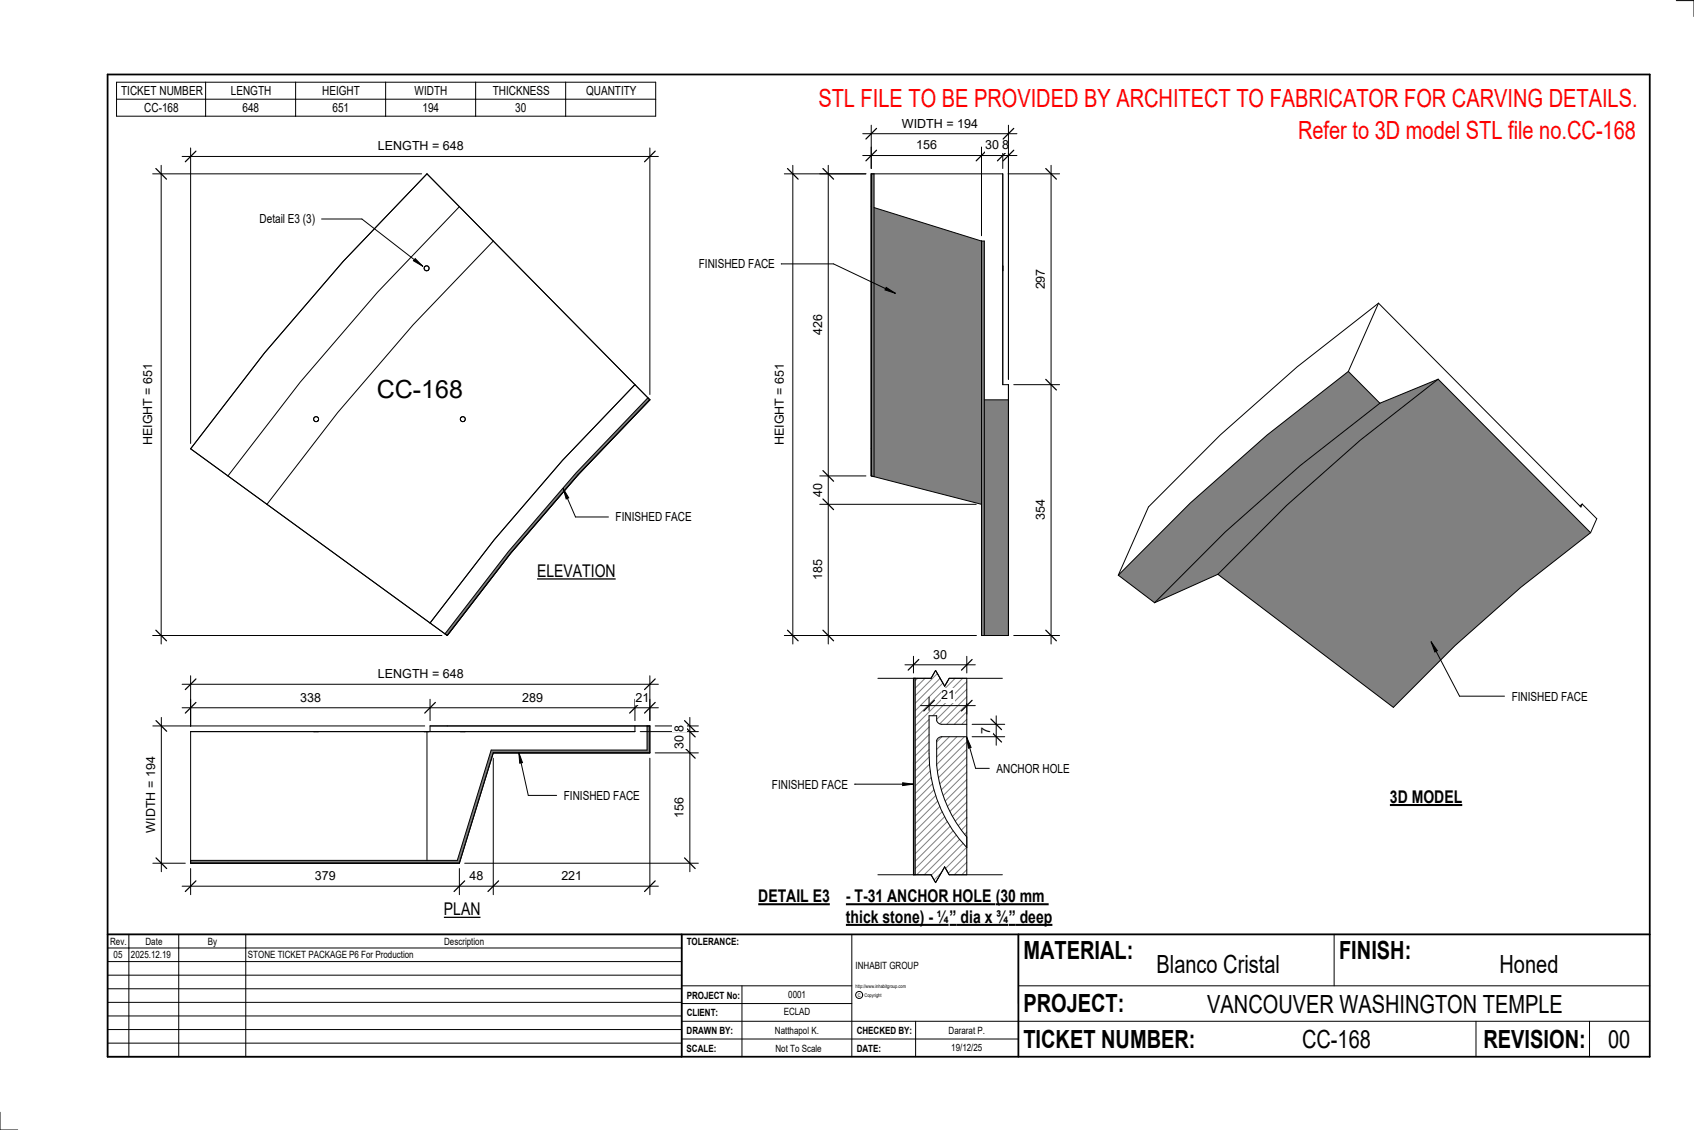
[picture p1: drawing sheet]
<svg xmlns="http://www.w3.org/2000/svg" width="914mm" height="610mm" viewBox="0 0 914 610" stroke-linecap="round" stroke-linejoin="round" font-family="sans-serif">
<g fill="#808080">
<path d="M694 273l40-36 42-32 83 82-38 30-36 31-33 34-95-72z"/>
<path d="M661 287l41-36 43-33 31-13-42 32-39 36-38 37-34 15z"/>
<path d="M642 271l42-36 44-35 17 18-43 33-41 36-38 38-19-15z"/>
</g>
<g fill="none" stroke="#000" stroke-width=".54">
<path d="M744 164l-44 34-41 37-39 38-16 37M744 164l-16 36M744 164l109 110 1-2M728 200l-44 35-42 36-38 39M728 200l17 18M745 218l-43 33-41 36-38 38M776 205l-42 32-39 36-38 37M776 205l-31 13M776 205l83 82M854 272l-1 1M854 272l8 8-3 7M859 287l-38 30-36 31-33 34-95-72"/>
<path d="M604 310l19 15M657 310l-34 15"/>
</g>
<g fill="#808080">
<path d="M472 112l58 18v142l-58-15z"/>
<path d="M531 216h13v127h-13z"/>
</g>
<path d="M530 130v213h1v-213zM470 94v163h2v-163z" fill="#7c7c7c"/>
<g fill="none" stroke="#000" stroke-width=".54">
<path d="M470 94v148M470 94v163M470 94h71M472 94v163h-2M541 94v114M470 112v145M472 112l58 18M530 130v142l-60-15M530 130v213M530 130h1v213M541 143v3zM530 216v127"/>
<path d="M531 216h13M541 208h3M544 208v135M544 216v127M544 208v8M530 343h14"/>
</g>
<path d="M350 215l1 1-39 40-36 43-35 44-1-1 34-44 37-43z" fill="#7c7c7c"/>
<g fill="none" stroke="#000" stroke-width=".54">
<path d="M248 112l18 18-43 45-41 48-38 49-21-15 39-51 42-48zM343 208l-39 40-37 43-35 45M351 216l-121-122-45 47-42 49-40 52M351 216l-39 40-36 43-35 44M351 216l-1-1-39 40-37 43-34 44 1 1M103 242l138 101M103 242l20 15"/>
<circle cx="230" cy="145" r="1.3"/>
<circle cx="171" cy="226" r="1.3"/>
<circle cx="250" cy="226" r="1.3"/>
</g>
<path d="M103 464h144l18-59h84v-13h2v14h-85l-18 60h-145z" fill="#7c7c7c"/>
<g fill="none" stroke="#000" stroke-width=".54">
<path d="M103 395h127v69M103 395v71M103 395h240M169 395h3zM229 395h3zM232 392v3h111M232 392h111M232 392h119M248 395h3zM343 392v3M343 392h8M349 392v13h-84l-18 59h-144"/>
<path d="M351 392v14M266 406l-18 60M266 406h85M103 466h127M103 466h145M123 466h125"/>
</g>
<path d="M494 366v106h9l2 4 5-8 2 4h10v-15a73 73 0 0 1-20-50v-21h4v3l2 2h14v-25h-10l-2 4-5-8-2 4zM506 398v1a67 67 0 0 0 4 32 69 69 0 0 0 12 21v-55h-14z" fill="#fff"/>
<path d="M493 366h1v106h-1z" fill="#7c7c7c"/>
<g fill="none" stroke="#808080" stroke-width=".54">
<path d="M495 366l-1 1M499 366l-5 5M506 363l-12 12M507 366l-13 13M509 368l-15 15M516 366l-22 21M520 366l-26 26M522 368l-19 18M522 372l-16 16M522 376l-15 15M522 380l-11 11M502 388l-8 8"/>
<path d="M502 392l-8 8M502 396l-8 8M508 397l-2 3M512 397l-6 7M517 397l-11 11M521 397l-15 15M522 384l-7 7M522 388l-3 3M502 400l-8 8M502 404l-8 8M502 408l-8 8M502 412l-8 8"/>
<path d="M502 416l-8 8M503 419l-9 9M522 400l-16 16M522 404l-15 16M522 408l-15 15M522 412l-14 14M522 416l-13 13M503 423l-9 9M504 426l-10 10M505 429l-11 11M506 432l-12 12M507 435l-13 13"/>
<path d="M509 438l-15 14M522 421l-12 11M522 425l-11 10M522 429l-9 9M522 433l-8 7M522 437l-6 6M510 441l-16 15M511 443l-17 18M513 446l-19 19M514 448l-20 21M516 451l-21 21M518 453l-19 19"/>
<path d="M520 455l-17 17M522 457l-12 12M522 441l-5 4M522 445l-3 3M522 449l-1 1M508 471l-4 4M522 461l-10 10M522 465l-7 7M522 469l-3 3"/>
</g>
<path d="M442 94h25M447 89v258M442 257h25M442 272h85M442 343h85M493 366h10l2-4 5 8 2-4h10v106h-10l-2-4-5 8-2-4h-10zM494 366v106M522 391h-14l-2-2v-3h-4a112 112 0 0 0 4 45 73 73 0 0 0 16 26M522 397h-14l-2 2a67 67 0 0 0 6 37 69 69 0 0 0 10 16" fill="none" stroke="#000" stroke-width=".54"/>
<path d="M444 91l6 6M444 254l6 6M444 269l6 6M444 340l6 6" fill="none" stroke="#000" stroke-width=".67"/>
<g fill="#fff">
<path d="M438 302h7v11h-7z"/>
<path d="M438 261h7v7h-7z"/>
<path d="M438 170h7v11h-7z"/>
</g>
<path d="M544 94h28M567 89v258M547 208h25M547 343h25" fill="none" stroke="#000" stroke-width=".54"/>
<path d="M564 91l6 6M564 205l6 5M564 340l6 6" fill="none" stroke="#000" stroke-width=".67"/>
<g fill="#fff">
<path d="M558 270h8v11h-8z"/>
<path d="M558 145h8v11h-8z"/>
</g>
<path d="M423 94h44M428 89v258M423 343h104" fill="none" stroke="#000" stroke-width=".54"/>
<path d="M425 91l6 6M425 340l6 6" fill="none" stroke="#000" stroke-width=".67"/>
<path d="M417 196h8v44h-8z" fill="#fff"/>
<path d="M470 79v12M530 79v48M541 79v12M544 79v126M466 84h83" fill="none" stroke="#000" stroke-width=".54"/>
<path d="M473 81l-6 6M533 81l-6 6M544 81l-6 6M547 81l-6 6" fill="none" stroke="#000" stroke-width=".67"/>
<g fill="#fff">
<path d="M495 74h11v8h-11z"/>
<path d="M532 74h7v8h-7z"/>
<path d="M541 74h4v8h-4z"/>
</g>
<path d="M466 72h83M470 68v23M544 68v137" fill="none" stroke="#000" stroke-width=".54"/>
<path d="M473 69l-6 6M547 69l-6 6" fill="none" stroke="#000" stroke-width=".67"/>
<path d="M487 63h41v7h-41z" fill="#fff"/>
<path d="M103 80v159M351 80v133M98 84h257" fill="none" stroke="#000" stroke-width=".54"/>
<path d="M106 82l-6 5M354 82l-6 5" fill="none" stroke="#000" stroke-width=".67"/>
<path d="M204 75h46v8h-46z" fill="#fff"/>
<path d="M82 94h146M87 89v258M82 343h157" fill="none" stroke="#000" stroke-width=".54"/>
<path d="M84 91l6 6M84 340l6 6" fill="none" stroke="#000" stroke-width=".67"/>
<g fill="#fff">
<path d="M76 196h8v44h-8z"/>
<path d="M203 203h47v15h-47z"/>
</g>
<path d="M224 139l4 5-5-3z" fill="#000"/>
<path d="M174 118h21l33 26M224 139l4 5-5-3z" fill="none" stroke="#000" stroke-width=".54"/>
<path d="M140 114h30v8h-30z" fill="#fff"/>
<path d="M103 377v15M232 377v12M343 377v12M351 377v12M98 382h257" fill="none" stroke="#000" stroke-width=".54"/>
<path d="M106 379l-6 6M235 379l-6 6M346 379l-6 6M354 379l-6 6" fill="none" stroke="#000" stroke-width=".67"/>
<g fill="#fff">
<path d="M162 372h11v8h-11z"/>
<path d="M282 372h11v8h-11z"/>
<path d="M343 372h7v8h-7z"/>
</g>
<path d="M82 392h147M87 387v83M82 466h18" fill="none" stroke="#000" stroke-width=".54"/>
<path d="M84 389l6 5M84 463l6 6" fill="none" stroke="#000" stroke-width=".67"/>
<path d="M78 408h7v41h-7z" fill="#fff"/>
<path d="M266 409v74M351 409v74M98 478h257M103 469v14M248 469v14" fill="none" stroke="#000" stroke-width=".54"/>
<path d="M106 475l-6 6M251 475l-6 6M269 475l-6 6M354 475l-6 6" fill="none" stroke="#000" stroke-width=".67"/>
<g fill="#fff">
<path d="M170 469h11v7h-11z"/>
<path d="M253 469h8v7h-8z"/>
<path d="M303 469h11v7h-11z"/>
</g>
<path d="M346 395h31M354 392h23M372 387v83M354 406h23M251 466h126" fill="none" stroke="#000" stroke-width=".54"/>
<path d="M370 392l5 6M370 389l5 5M370 403l5 6M370 463l5 6" fill="none" stroke="#000" stroke-width=".67"/>
<g fill="#fff">
<path d="M363 391h8v4h-8z"/>
<path d="M363 397h8v7h-8z"/>
<path d="M363 430h8v11h-8z"/>
</g>
<path d="M98 369h257M103 365v27M351 365v24" fill="none" stroke="#000" stroke-width=".54"/>
<path d="M106 366l-6 6M354 366l-6 6" fill="none" stroke="#000" stroke-width=".67"/>
<path d="M204 360h46v7h-46z" fill="#fff"/>
<path d="M474 366h29l2-4 5 8 2-4h29M461 423h32M487 422l6 1-6 1zM474 472h29l2 4 5-8 2 4h29" fill="none" stroke="#000" stroke-width=".54"/>
<path d="M487 422l6 1-6 1z" fill="#000"/>
<g fill="#fff">
<path d="M417 419h40v8h-40z"/>
<path d="M409 478h39v11h-39z"/>
</g>
<path d="M409 488h39" fill="none" stroke="#000" stroke-width="1.1" stroke-linecap="butt"/>
<g fill="#fff">
<path d="M457 478h80v11h-80z"/>
<path d="M537 478h29v11h-29z"/>
<path d="M457 489h56v11h-56z"/>
<path d="M513 489h3v11h-3z"/>
<path d="M516 489h28v11h-28z"/>
<path d="M544 489h4v11h-4z"/>
<path d="M548 489h20v11h-20z"/>
</g>
<path d="M457 488h80M457 499h55M513 499h31M537 488h29M544 499h24" fill="none" stroke="#000" stroke-width="1.1" stroke-linecap="butt"/>
<path d="M525 397h17M525 391h17M538 386v16" fill="none" stroke="#000" stroke-width=".54"/>
<path d="M535 395l6 5M535 388l6 6" fill="none" stroke="#000" stroke-width=".67"/>
<path d="M528 392h8v4h-8z" fill="#fff"/>
<path d="M502 376v7M522 379v6M497 381h29" fill="none" stroke="#000" stroke-width=".54"/>
<path d="M504 378l-5 6M525 378l-6 6" fill="none" stroke="#000" stroke-width=".67"/>
<path d="M508 371h7v8h-7z" fill="#fff"/>
<path d="M522 398l2 5-1 1z" fill="#000"/>
<path d="M522 398l2 5-1 1zM522 398l5 17h7" fill="none" stroke="#000" stroke-width=".54"/>
<path d="M538 411h39v7h-39z" fill="#fff"/>
<path d="M488 359h38M493 354v9M522 354v9" fill="none" stroke="#000" stroke-width=".54"/>
<path d="M496 356l-6 6M525 356l-6 6" fill="none" stroke="#000" stroke-width=".67"/>
<path d="M504 349h7v8h-7z" fill="#fff"/>
<g fill="none" stroke="#000" stroke-width=".54">
<path d="M905 0h9v9M460 504v66M720 504v28M891 504h-341v37M368 532h92M401 532v38M550 532h341M368 551h523M368 541h92M494 551v19M797 551v19M858 551v19"/>
<path d="M368 561h182M0 600v10h10"/>
<circle cx="464" cy="537" r="1.9"/>
</g>
<path d="M58 40h833v530h-833zM58 504h833M368 504v66M550 504v66" fill="none" stroke="#000" stroke-width=".96"/>
<g fill="#fff">
<path d="M652 534h192v15h-192z"/>
<path d="M513 562h17v6h-17z"/>
<path d="M425 533h10v6h-10z"/>
<path d="M423 543h15v6h-15z"/>
<path d="M418 553h24v6h-24z"/>
<path d="M624 513h68v15h-68z"/>
<path d="M809 513h33v15h-33z"/>
<path d="M512 553h20v6h-20z"/>
<path d="M703 553h37v15h-37z"/>
<path d="M442 45h443v16h-443z"/>
<path d="M868 553h12v15h-12z"/>
<path d="M61 512h5v6h-5z"/>
<path d="M701 63h184v15h-184z"/>
<path d="M290 303h42v10h-42z"/>
</g>
<path d="M290 312h42" fill="none" stroke="#000" stroke-width=".69" stroke-linecap="butt"/>
<path d="M240 485h19v11h-19z" fill="#fff"/>
<path d="M240 495h19" fill="none" stroke="#000" stroke-width=".69" stroke-linecap="butt"/>
<path d="M750 424h40v12h-40z" fill="#fff"/>
<path d="M750 434h39" fill="none" stroke="#000" stroke-width="1.1" stroke-linecap="butt"/>
<g fill="none" stroke="#000" stroke-width=".54">
<path d="M63 44h291v19h-291zM63 54h291M111 44v19M160 44v19M208 44v19M257 44v19M305 44v19M304 264l3 5h-1zM304 264l7 15h17M58 504h310v66h-310zM58 519h310M58 511h310"/>
<path d="M70 504v66M96 504v66M133 504v66M58 533h310M58 526h310M58 555h310M58 548h310M58 541h310M58 563h310"/>
</g>
<path d="M304 264l3 5h-1z" fill="#000"/>
<path d="M332 275h41v8h-41z" fill="#fff"/>
<path d="M422 142h28l33 16M478 155l5 3-5-2z" fill="none" stroke="#000" stroke-width=".54"/>
<path d="M478 155l5 3-5-2z" fill="#000"/>
<path d="M377 139h41v7h-41z" fill="#fff"/>
<path d="M773 346l3 5-1 1z" fill="#000"/>
<path d="M773 346l3 5-1 1zM773 346l15 30h24" fill="none" stroke="#000" stroke-width=".54"/>
<path d="M816 372h41v7h-41z" fill="#fff"/>
<path d="M280 406l2 5-1 1z" fill="#000"/>
<path d="M280 406l2 5-1 1zM280 406l5 23h15" fill="none" stroke="#000" stroke-width=".54"/>
<path d="M304 425h41v8h-41z" fill="#fff"/>
<g font-size="13.5" fill="#f00">
<text x="442" y="58">STL FILE TO BE PROVIDED BY ARCHITECT TO FABRICATOR FOR CARVING DETAILS.</text>
<text x="701" y="75">Refer to 3D model STL file no.CC-168</text>
</g>
<g font-size="13.5">
<text x="203" y="215">CC-168</text>
<text x="552" y="517">MATERIAL:</text>
<text x="723" y="517">FINISH:</text>
<text x="624" y="525">Blanco Cristal</text>
<text x="809" y="525">Honed</text>
<text x="552" y="546">PROJECT:</text>
<text x="652" y="546">VANCOUVER WASHINGTON TEMPLE</text>
<text x="552" y="565">TICKET NUMBER:</text>
<text x="703" y="565">CC-168</text>
<text x="801" y="565">REVISION:</text>
<text x="868" y="565">00</text>
</g>
<g font-size="9.4">
<text x="290" y="311">ELEVATION</text>
<text x="750" y="433">3D MODEL</text>
<text x="409" y="487">DETAIL E3</text>
<text x="457" y="487">- T-31 ANCHOR HOLE</text>
<text x="537" y="487">(30 mm</text>
<text x="240" y="494">PLAN</text>
<text x="457" y="498">thick stone) - ¼</text>
<text x="513" y="498">”</text>
<text x="519" y="498">dia x ¾</text>
<text x="544" y="498">”</text>
<text x="550" y="498">deep</text>
</g>
<g font-size="6.7">
<text x="65" y="51">TICKET NUMBER</text>
<text x="125" y="51">LENGTH</text>
<text x="174" y="51">HEIGHT</text>
<text x="224" y="51">WIDTH</text>
<text x="266" y="51">THICKNESS</text>
<text x="316" y="51">QUANTITY</text>
<text x="78" y="60">CC-168</text>
<text x="131" y="60">648</text>
<text x="179" y="60">651</text>
<text x="228" y="60">194</text>
<text x="278" y="60">30</text>
<text x="487" y="69">WIDTH = 194</text>
<text x="204" y="81">LENGTH = 648</text>
<text x="495" y="81">156</text>
<text x="532" y="81">30</text>
<text x="541" y="81">8</text>
<text x="140" y="121">Detail E3 (3)</text>
<text x="377" y="145">FINISHED FACE</text>
<text x="564" y="156" transform="rotate(-90 564 156)">297</text>
<text x="444" y="181" transform="rotate(-90 444 181)">426</text>
<text x="82" y="240" transform="rotate(-90 82 240)">HEIGHT = 651</text>
<text x="423" y="240" transform="rotate(-90 423 240)">HEIGHT = 651</text>
<text x="444" y="268" transform="rotate(-90 444 268)">40</text>
<text x="332" y="281">FINISHED FACE</text>
<text x="564" y="281" transform="rotate(-90 564 281)">354</text>
<text x="444" y="313" transform="rotate(-90 444 313)">185</text>
<text x="504" y="355">30</text>
<text x="204" y="366">LENGTH = 648</text>
<text x="508" y="377">21</text>
<text x="816" y="378">FINISHED FACE</text>
<text x="162" y="378">338</text>
<text x="282" y="378">289</text>
<text x="343" y="378">21</text>
<text x="369" y="395" transform="rotate(-90 369 395)">8</text>
<text x="534" y="396" transform="rotate(-90 534 396)">7</text>
<text x="369" y="404" transform="rotate(-90 369 404)">30</text>
<text x="538" y="417">ANCHOR HOLE</text>
<text x="417" y="425">FINISHED FACE</text>
<text x="304" y="431">FINISHED FACE</text>
<text x="369" y="441" transform="rotate(-90 369 441)">156</text>
<text x="84" y="449" transform="rotate(-90 84 449)">WIDTH = 194</text>
<text x="170" y="475">379</text>
<text x="253" y="475">48</text>
<text x="303" y="475">221</text>
</g>
<g font-size="5.4">
<text x="59" y="510">Rev.</text>
<text x="79" y="510">Date</text>
<text x="112" y="510">By</text>
<text x="240" y="510">Description</text>
<text x="371" y="510">TOLERANCE:</text>
<text x="61" y="517">05</text>
<text x="71" y="517">2025.12.19</text>
<text x="134" y="517">STONE TICKET PACKAGE P6 For Production</text>
<text x="462" y="523">INHABIT GROUP</text>
<text x="371" y="539">PROJECT No:</text>
<text x="425" y="538">0001</text>
<text x="371" y="548">CLIENT:</text>
<text x="423" y="548">ECLAD</text>
<text x="371" y="558">DRAWN BY:</text>
<text x="418" y="558">Natthapol K.</text>
<text x="462" y="558">CHECKED BY:</text>
<text x="512" y="558">Dararat P.</text>
<text x="371" y="567">SCALE:</text>
<text x="419" y="567">Not To Scale</text>
<text x="462" y="567">DATE:</text>
<text x="513" y="567">19/12/25</text>
</g>
<g font-size="2.7">
<text x="462" y="533">http://www.inhabitgroup.com</text>
<text x="463" y="538">C</text>
<text x="467" y="538">Copyright</text>
</g>
</svg>
